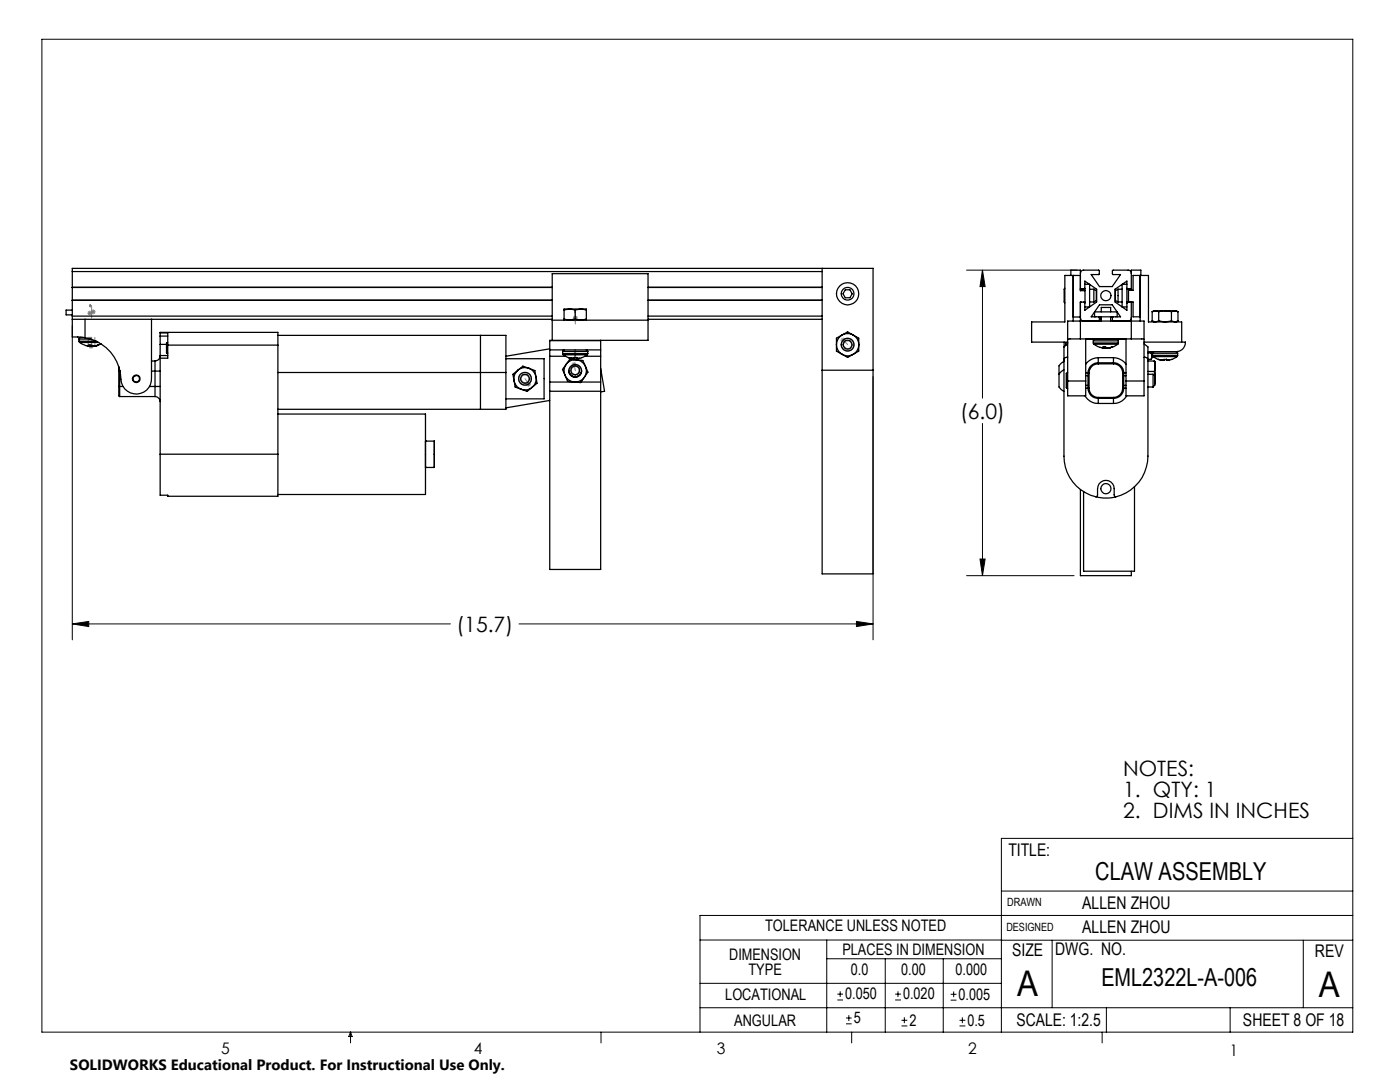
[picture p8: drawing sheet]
<svg xmlns="http://www.w3.org/2000/svg" width="279mm" height="216mm" viewBox="0 0 279 216" stroke-linecap="round" stroke-linejoin="round" font-family="sans-serif">
<g fill="none" stroke="#000" stroke-width=".2">
<path d="M8.4 7.8h261.6v198.2h-261.6zM192.9 53.9h22.1M196.1 53.9l.5 3.3h-1zM196.1 53.9v25.5M14.4 65v62.7M174.2 75.1v52.6M196.1 84.5v30.4M192.9 114.9h21.4M195.6 111.5h1l-.5 3.4zM14.4 124.5l3.3-.5v1zM14.4 124.5h75.5M103.6 124.5h70.6"/>
<path d="M170.9 124l3.3 .5-3.3 .5zM199.8 177.8h70.2M270 167.3h-70.2v38.7M139.7 187.6h60.2M139.7 196.2h60.1M165 187.6v18.4M165 191.3h34.8M167.1 199.5h1.1M167.1 198.4h1.1M167.7 197.8v1.1M176.7 191.3v14.7M178.6 199.5h1.2"/>
<path d="M178.6 198.4h1.2M179.2 197.8v1.1M188.2 191.3v14.7M189.7 199.6h1.2M189.7 198.4h1.2M190.3 197.8v1.2M199.8 187.6h70.2M210 187.6v13.5M260.1 187.6v13.5M270 182.7h-130.3v23.3M70 206v2.1M70 206l.3 .8h-.7z"/>
<path d="M119.9 206v2.1M139.7 201.1h130.3M168.8 204.3h1.2M168.8 203.1h1.2M169.4 202.6v1.1M170 206v2.1M179.9 204.7h1.2M179.9 203.6h1.2M180.5 203v1.2M191.5 204.7h1.2M191.5 203.6h1.2M192.1 203v1.2"/>
<path d="M220 206v2.1M220.8 201.1v4.9M245.5 201.1v4.9"/>
</g>
<g fill="none" stroke="#808080" stroke-width=".2">
<path d="M17.4 62.5h1.1M17.6 62.1l.7 .7M17.7 69.1h1M17.8 68.8l.8 .7M17.9 62v1M18.1 62.2h1M18.2 68.6v1M18.2 61.9l.7 .7M18.3 62.1l-.7 .7M18.6 68.8l-.8 .7M18.6 61.7v1M18.9 61.9l-.7 .7"/>
<path d="M105 76.7h1M105.1 76.3l.7 .7M105.4 76.2v1M105.8 76.3l-.7 .7M114.1 72.7h1M114.2 72.4l.7 .7M114.3 63.7h1M114.3 71.6h1M114.3 63.4h1M114.4 63.3l.7 .7M114.4 71.2l.7 .7M114.5 63.1l.7 .7"/>
<path d="M114.6 72.2v1M114.8 63.2v1M114.8 71.1v1M114.8 62.9v1M114.9 72.4l-.7 .7M115.1 63.3l-.7 .7M115.1 71.2l-.7 .7M115.2 63.1l-.7 .7M167.7 67.9h1.1M167.9 67.5l.7 .7M168.3 67.4v1M168.6 67.5l-.7 .7"/>
</g>
<g fill="none" stroke="#808080" stroke-width=".25">
<path d="M17.6 67.3h.7v1.8h-.7zM18 60.8v.4l-.1-.2zM104.3 74.8h.9l.5 .8-.5 .8h-.9l-.4-.8zM114 73.4l.8-.4 .8 .4v1l-.8 .4-.8-.4zM114.8 69.8v1.8zM114.8 62v.4zM168.7 68h.9l.5 .8-.5 .8h-.9l-.5-.8z"/>
<circle cx="104.8" cy="75.6" r="1.26"/>
<circle cx="114.8" cy="74" r="1.26"/>
<circle cx="169.2" cy="68.8" r="1.26"/>
</g>
<path d="M105 74.8a.79 .79 0 0 1 .4 1.3 .79 .79 0 0 1-1.4-.3 .79 .79 0 0 1 .9-1h.1M115.6 74.1a.79 .79 0 0 1-1.3 .4 .79 .79 0 0 1 .3-1.4 .79 .79 0 0 1 1 .9v.1M168.9 69.5a.79 .79 0 0 1-.3-1.3 .79 .79 0 0 1 1.3 .3 .79 .79 0 0 1-.8 1h-.2" fill="none" stroke="#808080" stroke-width=".2" stroke-dasharray="15.2 1.3 1.3 1.3" stroke-dashoffset="14.7" stroke-linecap="butt"/>
<path d="M18 61.1v-.3M18.3 61h-.3M18.3 61v2.5M18.9 69.1v-1.8M105.5 76.6l-.7-1M114.6 72.7l.2 1.3M114.8 62.3v-.3M114.8 62.2h.1M114.8 62.2v2.5M114.9 71.6v-1.8M168.3 67.9l.9 .9" fill="none" stroke="#808080" stroke-width=".2" stroke-dasharray="15.2 1.3 1.3 1.3"/>
<path d="M14.4 124.5l3.3-.5v1zM170.9 124l3.3 .5-3.3 .5zM196.1 53.9l.5 3.3h-1zM195.6 111.5h1l-.5 3.4z" fill="#000"/>
<g fill="none" stroke="#000" stroke-width=".25">
<path d="M14.4 54.2v8.9M14.4 59.9h95.8M14.4 57.3h95.8M14.4 57.4h95.8M14.4 54.2h149.7M129.3 59.9h34.8M129.3 57.3h34.8M129.3 57.4h34.8M164.1 53.6v60.9h10.1v-60.9h-159.8v.6M168.7 57.8h.9l.5 .8-.5 .8h-.9l-.5-.8zM212.5 57.5l-.1 .2v2.6l.1 .1M213.7 55v-1.1h1.9v4.1h.9v2.3h-.9"/>
<path d="M214.2 55v9.1M215.6 54.5a.6 .6 0 0 1 .7-.6h3.1v.9h-1.6l1.6 2.4h2.6l1.6-2.4h-1.5l-.1-.1 .1-.8h3a.6 .6 0 0 1 .7 .6M215.6 57.7h.9M215.6 55h-3.1v9.2h-6.6v4.1h7.2M216.5 57.5l-.1 .2h-.8M216.5 57.5v.5M216.5 57.5v-1.4l2.4 1.6v2.6l-2.4 1.6v-1.6M216.5 56.7h1M217.5 56.8v4.4h-1M217.5 57.7h.8M218.3 57.7v2.6M218.3 57.7l.5 .3v2l-.5 .3"/>
<path d="M223.1 57.7l-.5 .3v2l.5 .3M223.1 57.7v2.6M223.1 57.7h.8M223.9 56.8v4.4h1M224 56.7h.9M224.9 57.5l.1 .2h.8M224.9 57.5v3M224.9 57.7h.9M224.9 57.5v-1.4l-2.4 1.6v2.6l2.4 1.6v-1.4M227.5 55v9.1M227.7 55v-1.1h-1.9v4M14.4 63.7v3.5l2.6 .2"/>
<path d="M14.4 63.7h2.6M14.4 63.1v.6M14.4 61.9h-1.2v.9h1.2M14.4 63.1h95.8M15.8 68.1l.1 .2M15.8 68.1h3.4M15.8 67.7h2.3M15.8 67.7v.4M15.9 68.3l1.6 .7M15.9 68.3h3.8M16.6 67.3l-.7 .1-.1 .3M17 63.7v3.7"/>
<path d="M17 63.7h93.2M17.5 69h.1M17.5 69l.2 .1M17.8 69.1h.2M17.8 69l-.2-.1h.6l.2 .1M17.8 69h.1M17.8 68.9v.1M18 69.1h.1M18 68.9v.2M18.1 69l-.1 .1M18.1 69h.1M18.1 69l.1-.1v.1"/>
<path d="M18.3 69h-.1M18.4 69h.4M18.4 69h.1M18.8 69v.1M18.9 69l.7-.1-.6 .1M18.9 69l-.2 .1M19 69l-.2 .1M19 69h.1M20.2 68.6l-.8 .4M23.7 77.1v1.9l.2 .1M23.7 77.1h.2M23.7 74h.3"/>
<path d="M23.7 73.1v.9M23.7 74v3.1M23.9 77.1v2M23.9 73.8v3.3M23.9 79.1h7M23.9 77.1h.7M29.8 77.1h1.1M30.2 63.7v11.7a3.1 3.1 0 0 1-2.9 3.2 3.1 3.1 0 0 1-3.2-2.9 8.6 8.6 0 0 0-7.1-8.3M30.2 72h.7M30.2 74h.7M30.9 77.1v2M30.9 77.1h1.1"/>
<path d="M30.9 79.1a1.09 1.09 0 0 1 1.1 1.1M30.9 74h1.1M30.9 72v2M30.9 74v3.1M32 70.9v.6M32 68.7v2.2M32 66.4v.7M32 71a1.09 1.09 0 0 1-1.1 1M32 66.4h1.5v5.1h-1.5M32 66.4v-.1h23.5v24.3M32 67.1v1.6M32 71.5v19.1"/>
<path d="M32 70.9h1.5M32 67.1h1.5M32 68.7h1.2M33.5 68.4h-.3v2h.3M33.5 68.9h22M55.5 74.3h45.5M55.5 66.9h45.5v7.4M95.9 66.9v14.8M101 74.3v7.4h-45.5M101 71.6h7.6v8h-7.6M102.6 76a2.31 2.31 0 0 0 1.4 1.7M102.6 76l.2 1.2 1.2 .5"/>
<path d="M103.4 73.9a2.24 2.24 0 0 0-.8 2.1M103.4 73.9l-1 .8 .2 1.3M105.6 73.5a2.31 2.31 0 0 1 1.4 1.7M105.6 73.5l1.2 .4 .2 1.3M105.6 73.5a2.16 2.16 0 0 0-2.2 .4M105.6 73.5l-1.2-.4-1 .8M106.2 77.3l-1 .8-1.2-.4M106.2 77.3a2.16 2.16 0 0 1-2.2 .4M107 75.2a2.24 2.24 0 0 1-.8 2.1M107 75.2l.2 1.3-1 .8M109.7 68v1.8M109.7 69.8v1.3"/>
<path d="M109.7 76.2v1.9M109.7 71.1v5.1M109.7 78.1v35.5h10.2v-35.5M109.7 79.9l-8.7 1.5M109.7 69.6l-8.7 1.5M109.7 68h10.2M109.7 69.8h10.2M109.7 78.1h10.2M109.7 71.1h3.2M109.7 76.2h5.1M110.2 67.9v-13.3h19.1v13.3l-19.6 .1M110.2 63.9h19.1"/>
<path d="M112.3 70.6l.1 .2M112.3 70.6h5M112.3 70.1h5M112.3 70.1v.5M112.4 70.8l1.1 .6M112.4 70.8h4.8M112.6 63.7a3 3 0 0 0 2.2 0M112.6 63.7v.2M112.6 61.8v1.9M112.6 69.8l-.3 .3M112.8 74.9a2.05 2.05 0 0 0 1.8 1.3M112.8 74.9l.5 1.2 1.3 .1"/>
<path d="M113 72.7a2.05 2.05 0 0 0-.2 2.2M113 72.7l-.7 1 .5 1.2M113.5 71.4l.6 .1M113.5 73.9a1.27 1.27 0 0 0 1.3 1.3 1.27 1.27 0 0 0 1.3-1.3M113.6 74.4a1.29 1.29 0 0 0 1.2 .8 1.29 1.29 0 0 0 1.2-.8M113.7 61.7h2.2M113.7 61.7l1.1 .1M113.7 61.7h-1.1v.1M113.7 61.7l-1.1 .1M114.1 71.5h.1M114.1 71.5h.3M114.3 71.5h.1"/>
<path d="M114.5 71.5h.1M114.5 71.5h-.1M114.8 63.7a3 3 0 0 0 2.2 0M114.8 61.8v1.9M115 71.8a2.15 2.15 0 0 0-2 .9M115 71.8l-1.3-.2-.7 1.1M115 71.8l1.3 .1 .5 1.2M115 71.8a2.35 2.35 0 0 1 1.8 1.3M115.1 71.4v.1zM115.1 71.5h.1M115.1 71.4v.1M115.1 71.4h-.6v.1"/>
<path d="M115.2 71.5h.1M115.5 71.5h.1M115.5 71.5h-.3M115.9 61.7l1.1 .1M115.9 61.7h1.1v.1M115.9 61.7l-1.1 .1M115.9 76.2h4M116.6 75.3a2.21 2.21 0 0 1-2 .9M116.6 75.3l-.7 1-1.3-.1M116.7 71.1h3.2M116.8 73.1a2.23 2.23 0 0 1-.2 2.2M116.8 73.1l.5 1.2-.7 1"/>
<path d="M117 69.8l.3 .3M117 63.7v.2M117 61.8v1.9M117.2 70.8l-.8 .5-.9 .2M117.3 70.6l-.1 .2M117.3 70.1v.5M119.9 68v1.8M119.9 69.8v1.3M119.9 76.2v1.9M119.9 67.9v.1M119.9 71.1v5.1M119.9 73.5l.7 4.6-.7 .1"/>
<path d="M129.3 63.7h34.8M129.3 63.1h34.8M164.1 73.9h10.1M166.9 68.8a2.3 2.3 0 0 0 1.2 1.9M166.9 68.8v1.3l1.2 .6M168.1 66.9a2.29 2.29 0 0 0-1.2 1.9M168.1 66.9l-1.2 .6v1.3M168.1 70.7a2.1 2.1 0 0 0 2.2 0M168.1 66.9a2.33 2.33 0 0 1 2.2 0M168.1 66.9l1.1-.7 1.1 .7M168.1 70.7l1.1 .6 1.1-.6M170.3 66.9a2.16 2.16 0 0 1 1.1 1.9"/>
<path d="M170.3 66.9l1.1 .6v1.3M171.4 68.8a2.16 2.16 0 0 1-1.1 1.9M171.4 68.8v1.3l-1.1 .6M211.3 74.7v1.9a1.46 1.46 0 0 0 1 1.5M212.3 72.1l-.3 .2a1.27 1.27 0 0 0-.7 1.5v.9M212.3 73.8l-.6 .4-.4 .5M212.4 68.3v.9M213 74.4v3.1M213 74.4l-.2 .1v2.8l.2 .2M213 74.4h.1M213 77.5h.1M213.1 68.6l-.8 .6v21.8a8.3 8.3 0 0 0 6.4 8.1"/>
<path d="M213.1 71.3a.58 .58 0 0 0-.8 .5M213.1 67.7v-3.6h15.2v3.6M213.1 67.7v8.3M213.1 76v3h3.6v-3M213.1 68.4h-.4v.5M213.1 76h3.6M214.2 63.3h1.4M215.6 67.6l-2.5 .1M215.6 60.3h.1M215.6 63.4a.6 .6 0 0 0 .7 .7M215.6 60.3v7.3M215.6 67.6h10.2"/>
<path d="M216.3 60.3l.2 .2M216.5 79a2.98 2.98 0 0 0 2.7 1.5M216.7 76v-8.3h8v8.3M216.7 74.4h.4M216.7 77.5h.4M216.7 75h.4M216.7 76.9h.4M217.1 74.4h.2M217.1 77.5a1.99 1.99 0 0 0 2.1 2M217.1 77.5h.2M217.1 74.4v3.1M217.3 77.5a1.81 1.81 0 0 0 1.9 1.8"/>
<path d="M217.3 74.4v3.1M217.5 60.3h.8M218.2 68.4l.1 .3M218.2 68.4h5M218.2 68h5M218.2 68v.4M218.3 68.7l.8 .4 .9 .3M218.3 68.7h4.8M218.4 63.2v-1h4.6v1M218.5 67.7l-.3 .3M219.2 72.4a2.05 2.05 0 0 0-2.1 2M219.2 72.4v.2"/>
<path d="M219.2 72.6a1.81 1.81 0 0 0-1.9 1.8M219.2 79.3v.2M219.2 71.4v1M219.2 79.5v1M219.2 71.4a3.2 3.2 0 0 0-2.5 1.3M219.2 79.3h3M219.2 79.5h3M219.2 72.4h3M219.2 72.6h3M219.2 71.4h3M219.3 63.2l.1 .1v.8M219.4 60.8h2.6l1.6 2.4h-5.8z"/>
<path d="M219.7 63.2v.9M219.8 62.2v-.9h1.9v.9M219.8 63.2v.9M220 69.4h.2M220 69.4h.1M220.2 69.4h.1M220.2 69.4h.2M220.2 69.3v.1M220.4 69.4h.1M220.4 69.3v.1M220.5 69.3l-.1 .1M220.6 69.4h-.2"/>
<path d="M220.6 69.4h.1M220.6 69.3v.1M220.6 69.3h-.5l.1 .1M220.6 69.3l.2 .1M220.7 69.3l-.1 .1M220.8 69.4h.5M220.8 69.4h.1M221.2 69.4h.1M221.3 69.4l.7-.1-.5 .1M221.3 69.4h.1M221.4 69.4h-.2M221.4 69.4h.1"/>
<path d="M221.5 69.4h.1M221.7 63.2v.9M222 63.2v.9M222.2 63.2l-.2 .2M222.2 79.3v.2M222.2 72.4v.2M222.2 72.6a1.81 1.81 0 0 1 1.8 1.8M222.2 72.4a2.05 2.05 0 0 1 2.1 2M222.2 71.4v1M222.2 79.5v1M222.2 71.4a3.2 3.2 0 0 1 2.5 1.3M222.9 67.7l.3 .3"/>
<path d="M223.1 68.7l-1.3 .6M223.1 60.3h.8M223.2 68.4l-.1 .3M223.2 68v.4M224 77.5a1.81 1.81 0 0 1-1.8 1.8M224 74.4h.3M224 77.5h.3M224 74.4v3.1M224.3 77.5a1.99 1.99 0 0 1-2.1 2M224.3 74.4h.4M224.3 77.5h.4M224.3 75h.4"/>
<path d="M224.3 76.9h.4M224.3 74.4v3.1M224.7 76v3h3.6v-3M224.7 76h3.6M224.9 79a2.98 2.98 0 0 1-2.7 1.5M224.9 60.3h1.2v2.9h1.4M225.1 60.3l-.2 .2M225.2 60.3v-2.4h.9v-2.9h3.1v9.2h6.6v4.1M225.8 67.6h2.4l.1 .1M225.8 63.4a.6 .6 0 0 1-.7 .7M225.8 60.3v7.3M228.3 71.3a.63 .63 0 0 1 .8 .5"/>
<path d="M228.3 68.6l.8 .6v21.8a8.4 8.4 0 0 1-6.5 8.2M228.3 67.7v8.3M228.3 68.3h8.3a1.85 1.85 0 0 1-1.9 1.9l-5.6 .1M229.1 72h1.3M229.1 70.4h.6M229.1 74.7h1M229.1 77.2h1M229.1 74.1h1.3M229.1 71.7h.6M229.7 70.4l.2 .6M229.8 70.2l-.1 .2M229.9 71l-.2 .7"/>
<path d="M229.9 70.2v.8M229.9 70.4h.1M229.9 64l.7 .2 .6-.2M229.9 64l.4 .2M229.9 62.2v1.8M230 70.9l.2 .3M230 70.9h5M230 70.5h5M230 70.5v.4M230.1 74.7v2.5M230.1 74.7l.4 .3v1.8l-.4 .4M230.2 71.2l.7 .4 .9 .3"/>
<path d="M230.2 71.2h4.7M230.3 70.2l-.3 .3M230.4 72l.1 1.1M230.4 72l.1 .1v1M230.4 74.1l.1 1.2M230.5 75.3v.4M230.5 73.1l-.1 1M230.5 73.1v2.2M230.5 75.3v1.3M230.6 62l.6 .2M230.6 62h1.9M230.6 62l-.7 .2"/>
<path d="M231.2 64a3.9 3.9 0 0 0 2.6 0M231.2 62.2v1.8M231.8 71.9h.4M231.8 71.9h.1M231.8 71.9h.3M232.1 71.9h.1M232.2 71.9l.1-.2h.5v.2M232.2 71.9h.1M232.5 62l-1.3 .2M232.5 62l1.3 .2M232.5 62h2M232.8 71.7v.2"/>
<path d="M232.8 71.9h.1M232.8 71.9v-.2v.2M232.9 71.9h.1M233.2 71.9h.1M233.2 71.9h-.2M233.8 64l.7 .2 .6-.2M233.8 62.2v1.8M234.5 62l.6 .2M234.5 62l-.7 .2M234.7 70.2l.3 .3M234.9 71.2l-.8 .4-.9 .3M235 70.9l-.1 .3"/>
<path d="M235 70.5v.4M235.1 64l-.4 .2M235.1 62.2v1.8M32 90.6v8.2h1.5v.2h22v-8.4M32 90.6h23.5M55.5 82.6h29.4v8M84.9 88h.1M84.9 93.3h.1M84.9 90.6v8.1h-29.4M84.9 90.6v2.7M84.9 88v2.6M84.9 93.3h1.8"/>
<path d="M84.9 88h1.8M86.7 93.2v.1M86.7 90.6v2.6M86.7 88v2.6M215.6 97.7v17.2h10.2v-.9M218.7 99.1l.3-.4a2.16 2.16 0 0 1 1.7-2.9 1.64 1.64 0 0 1 1.7 1.7v1.3l.2 .4M218.7 99.1a8.5 8.5 0 0 0 3.9 .1M219.2 80.5h3M226.4 97.1v16.9h-10.1v-15.9"/>
<circle cx="169.2" cy="58.6" r="2.23"/>
<circle cx="169.2" cy="58.6" r="1.28"/>
<circle cx="220.7" cy="59" r="1.02"/>
<circle cx="27.2" cy="75.6" r=".76"/>
<circle cx="27.2" cy="75.6" r=".64"/>
<circle cx="104.8" cy="75.6" r=".89"/>
<circle cx="104.8" cy="75.6" r="1.28"/>
<circle cx="114.8" cy="73.9" r=".89"/>
<circle cx="114.8" cy="74" r="1.27"/>
<circle cx="169.2" cy="68.8" r="1.28"/>
<circle cx="169.2" cy="68.8" r=".89"/>
<circle cx="220.7" cy="97.5" r="1.02"/>
</g>
<g font-size="7.1">
<text x="203" y="198.7">A</text>
<text x="263.2" y="198.9">A</text>
</g>
<g font-size="4.9">
<text x="218.6" y="175.7">CLAW ASSEMBLY</text>
<text x="219.8" y="196.7">EML2322L-A-006</text>
</g>
<g font-size="4.2">
<text x="191.6" y="83.6">(6.0)</text>
<text x="91.1" y="126.1">(15.7)</text>
<text x="224.2" y="154.8">NOTES:</text>
<text x="224.2" y="158.9">1. QTY: 1</text>
<text x="224.2" y="163.1">2. DIMS IN INCHES</text>
</g>
<g font-size="3.5">
<text x="201.2" y="170.7">TITLE:</text>
<text x="216" y="181.4">ALLEN ZHOU</text>
<text x="202" y="190.7">SIZE</text>
<text x="210.6" y="190.6">DWG. NO.</text>
<text x="216" y="186.2">ALLEN ZHOU</text>
<text x="262.4" y="190.9">REV</text>
<text x="202.9" y="204.6">SCALE: 1:2.5</text>
<text x="248.1" y="204.6">SHEET 8 OF 18</text>
</g>
<g font-size="3.2">
<text x="152.7" y="185.7">TOLERANCE UNLESS NOTED</text>
<text x="145.5" y="191.5">DIMENSION</text>
<text x="168.1" y="190.5">PLACES IN DIMENSION</text>
<text x="149.4" y="194.6">TYPE</text>
<text x="169.8" y="194.6">0.0</text>
<text x="179.8" y="194.6">0.00</text>
<text x="190.7" y="194.6">0.000</text>
<text x="144.7" y="199.6">LOCATIONAL</text>
<text x="168.7" y="199.4">0.050</text>
<text x="180.2" y="199.4">0.020</text>
<text x="191.3" y="199.5">0.005</text>
<text x="146.5" y="204.6">ANGULAR</text>
<text x="170.4" y="204.2">5</text>
<text x="181.5" y="204.6">2</text>
<text x="193.1" y="204.6">0.5</text>
<text x="44.2" y="210.4">5</text>
<text x="94.6" y="210.3">4</text>
<text x="143.1" y="210.4">3</text>
<text x="193.2" y="210.3">2</text>
<text x="245.4" y="210.6">1</text>
</g>
<text font-size="3" x="14" y="213.5">SOLIDWORKS Educational Product. For Instructional Use Only.</text>
<g font-size="2.3">
<text x="200.8" y="185.7">DESIGNED</text>
<text x="201" y="180.9">DRAWN</text>
</g>
</svg>
